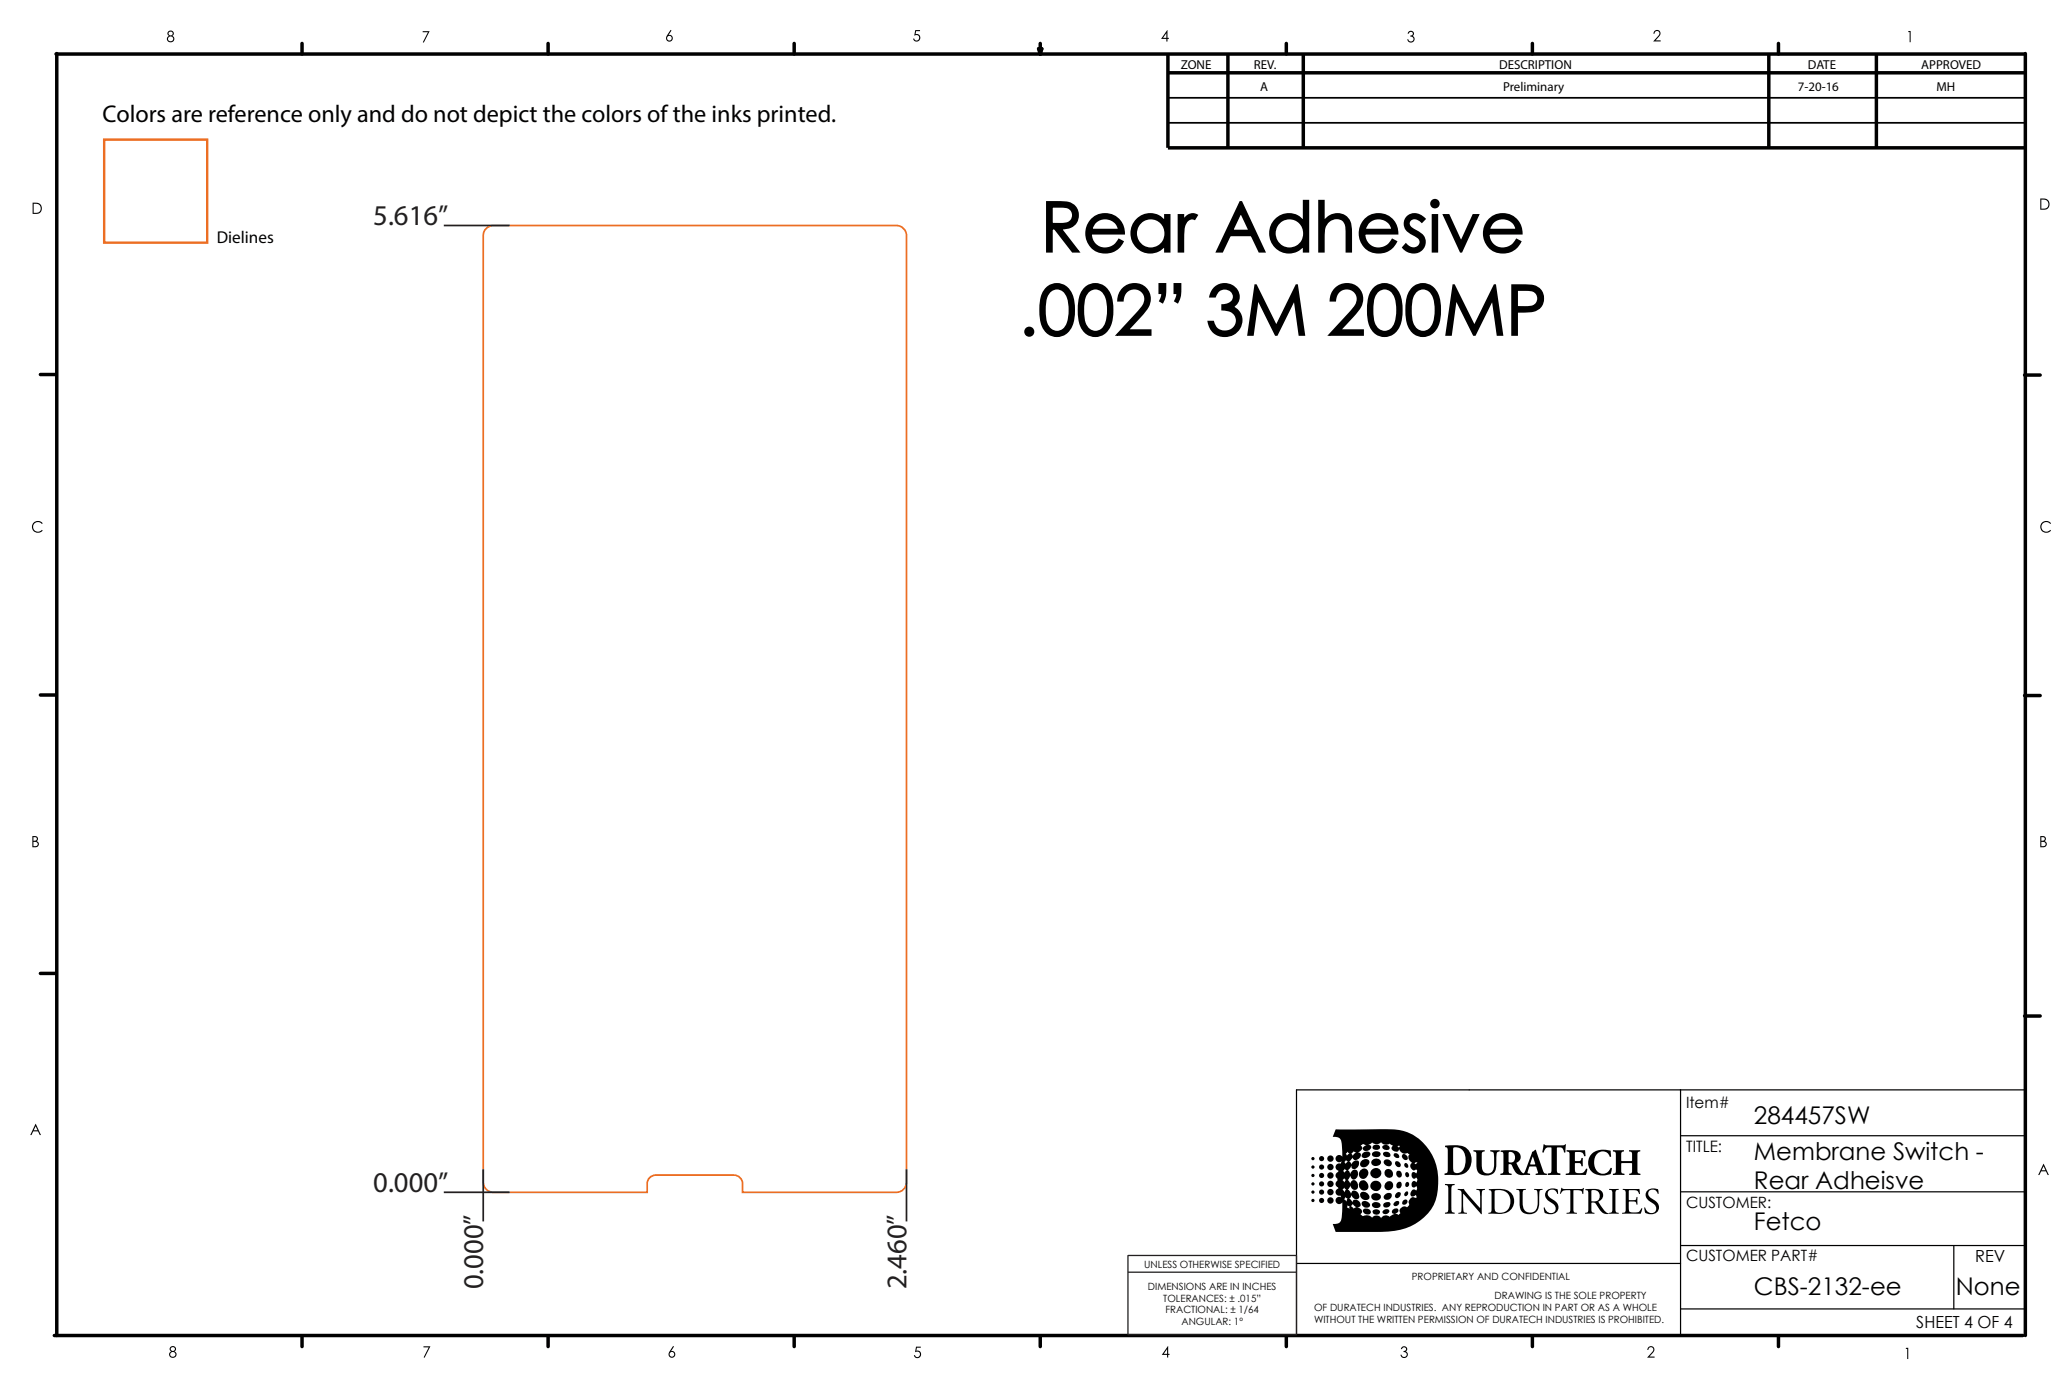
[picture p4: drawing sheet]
<svg xmlns="http://www.w3.org/2000/svg" width="305mm" height="203mm" viewBox="0 0 305 203" stroke-linecap="round" stroke-linejoin="round" font-family="sans-serif">
<!-- layer: Print -->
<path d="M248.1 175.8h50.9M248.1 167.6h50.9M248.1 160.8v36.2M299 160.8h-107.6v36.1M191.4 186.4h56.7M248.1 183.8h50.9M248.1 193.1h50.9M288.4 183.8v9.3" fill="none" stroke="#000" stroke-width=".18"/>
<g fill="#000">
<path d="M62.4 4.6h1l-.8 1.7-.2-.1 .8-1.4h-.8zM135.1 4.4h.7v.2h-.6v.4a.54 .54 0 0 1 .6 .4 .54 .54 0 0 1-.3 .7 .54 .54 0 0 1-.7-.4h.2a.41 .41 0 0 0 .5 .2 .41 .41 0 0 0 .2-.5 .41 .41 0 0 0-.5-.2l-.2 .1zM208 4.7a.43 .43 0 0 1 .6 0 .43 .43 0 0 1-.1 .6 .53 .53 0 0 1 .1 .9 .53 .53 0 0 1-.9-.4h.2a.38 .38 0 0 0 .4 .3 .38 .38 0 0 0 .4-.4 .38 .38 0 0 0-.5-.3v-.2a.3 .3 0 0 0 .4-.2 .3 .3 0 0 0-.3-.3 .3 .3 0 0 0-.3 .3h-.2zM244.3 4.6a.55 .55 0 0 1 .8 .1 .55 .55 0 0 1-.3 .8l-.4 .5h.8v.1h-1.1l.6-.7a.43 .43 0 0 0 .3-.5 .43 .43 0 0 0-.5-.3l-.3 .4h-.1zM281.8 4.6h.3v1.6h-.2v-1.5h-.2zM5 77.1a.91 .91 0 0 1 1.3 .1l-.1 .1a.72 .72 0 0 0-1.1-.1 .72 .72 0 0 0 0 1.1 .72 .72 0 0 0 1.1-.1l.1 .1a.89 .89 0 0 1-1.3 .1 .89 .89 0 0 1 0-1.3zM301.4 77.1a.91 .91 0 0 1 1.4 .1l-.1 .1a.72 .72 0 0 0-1.1-.1 .72 .72 0 0 0 0 1.1 .72 .72 0 0 0 1.1-.1l.1 .1a.89 .89 0 0 1-1.3 .1 .89 .89 0 0 1-.1-1.3zM200.9 174.2a.79 .79 0 0 1 1 .4 .79 .79 0 0 1-.3 1 .81 .81 0 0 1-.9-.4 .81 .81 0 0 1 .2-1zM200.9 176a.81 .81 0 0 1 .9 0 .81 .81 0 0 1 .3 .8 .77 .77 0 0 1-.9 .1 .77 .77 0 0 1-.3-.9zM201.3 178.4a.69 .69 0 0 1 1.1 .5 .65 .65 0 0 1-.7 .2 .65 .65 0 0 1-.5-.5zM200.8 172.7a.69 .69 0 0 1 1-.1 .69 .69 0 0 1 0 1 .68 .68 0 0 1-1 .1 .68 .68 0 0 1 0-1zM201.1 177.3a.71 .71 0 0 1 .8 0 .71 .71 0 0 1 .3 .7 .67 .67 0 0 1-.8 .1 .67 .67 0 0 1-.3-.8z"/>
<path d="M201 171.3a.63 .63 0 0 1 .7-.3 .63 .63 0 0 1 .5 .6 .77 .77 0 0 1-.6 .6 .77 .77 0 0 1-.8-.3v-.4zM201.3 170a.6 .6 0 0 1 1 .3 .81 .81 0 0 1-1.2 .4l-.1-.3zM202.5 176.2a.78 .78 0 0 1 1.4 .4 .73 .73 0 0 1-.8 .5 .73 .73 0 0 1-.7-.7zM202.7 170a.66 .66 0 0 1 1.1 .3 .72 .72 0 0 1-1.3 0zM202.7 171.1a.67 .67 0 0 1 .8-.2 .67 .67 0 0 1 .3 .8 .83 .83 0 0 1-1.4-.1v-.2zM202.7 178.5h.2a.49 .49 0 0 1 .6 0 .49 .49 0 0 1 .1 .6 .56 .56 0 0 1-.6 .1 .56 .56 0 0 1-.4-.5zM202.8 169a.6 .6 0 0 1 .9 .2 .58 .58 0 0 1-.5 .4 .58 .58 0 0 1-.6-.4zM202.5 172.6a.8 .8 0 0 1 1.1-.2 .8 .8 0 0 1 .2 1.2 .8 .8 0 0 1-1.2 .1 .69 .69 0 0 1-.1-1.1zM202.7 177.4a.7 .7 0 0 1 1.1 .5 .73 .73 0 0 1-1.3 0l.1-.3zM204.3 170a.6 .6 0 0 1 .7 0 .6 .6 0 0 1 .3 .6 .66 .66 0 0 1-1.1-.4zM204.4 171.2a.68 .68 0 0 1 .7-.1 .68 .68 0 0 1 .4 .7 .62 .62 0 0 1-.8 .2 .62 .62 0 0 1-.3-.8zM204.6 172.6a.68 .68 0 0 1 .9 .2 .68 .68 0 0 1-.2 .9 .71 .71 0 0 1-.8-.3 .71 .71 0 0 1 .1-.8z"/>
<path d="M204.1 178.7a.51 .51 0 0 1 .6-.3 .51 .51 0 0 1 .4 .4 .57 .57 0 0 1-1 0zM204.1 169.1a.56 .56 0 0 1 .7-.2 .56 .56 0 0 1 .3 .6 .59 .59 0 0 1-.7 .2 .59 .59 0 0 1-.3-.6zM204.2 177.6a.76 .76 0 0 1 1-.1 .55 .55 0 0 1-.3 .6 .55 .55 0 0 1-.7-.2zM204.5 176.2a.55 .55 0 0 1 .5-.2 .55 .55 0 0 1 .5 .4 .64 .64 0 0 1-.5 .6 .64 .64 0 0 1-.7-.3zM204.5 174.6a.66 .66 0 0 1 1.2 .1 .66 .66 0 0 1-.7 .9 .61 .61 0 0 1-.6-.4 .61 .61 0 0 1 .1-.6zM206.1 171.3a.53 .53 0 0 1 .6 .3 .53 .53 0 0 1-.1 .6 .54 .54 0 0 1-.5-.3 .54 .54 0 0 1 0-.6zM205.9 170.2a.48 .48 0 0 1 .5 .1 .48 .48 0 0 1 .1 .5 .47 .47 0 0 1-.6-.1 .47 .47 0 0 1 0-.5zM206.1 176l.3-.1h.3a.53 .53 0 0 1-.1 .6 .53 .53 0 0 1-.6 .2v-.4zM205.8 177.4a.46 .46 0 0 1 .8-.1 .49 .49 0 0 1-.3 .6 .49 .49 0 0 1-.6-.1zM206.4 174.4l.2-.1a.48 .48 0 0 1 .3 .7 .48 .48 0 0 1-.7 .2l-.1-.3zM206.2 172.8a.48 .48 0 0 1 .7 .3 .48 .48 0 0 1-.4 .6 .63 .63 0 0 1-.3-.9zM207.4 171.7l.2-.1a.5 .5 0 0 1 .3 .6l-.2 .1-.3-.2-.1-.2z"/>
<path d="M207.6 172.9l.2 .1 .2 .4v.2l-.3 .1a.45 .45 0 0 1-.1-.8zM207 170.4a.53 .53 0 0 1 .7 .1 .53 .53 0 0 1 0 .6 .55 .55 0 0 1-.6-.1 .55 .55 0 0 1-.1-.6zM207.2 177.1l.2-.1a.37 .37 0 0 1 .4 .3 .37 .37 0 0 1-.4 .4h-.3l-.1-.1zM207.5 174.5l.2-.1a.35 .35 0 0 1 .3 .4 .35 .35 0 0 1-.5 .2zM207.5 175.9l.3-.1a.37 .37 0 0 1 0 .5 .37 .37 0 0 1-.5 .1zM213.3 174.7h1.4l.1 .1-.5 .2v.7v2.8v.2l.4 .2v.2l-1.4-.1 .5-.3v-.7v-2.7v-.3l-.1-.1-.4-.1zM217.6 169.7h1.6v.2l-.4 .1-.1 .5a4 4 0 0 0 .3 2.3 .9 .9 0 0 0 1 .3 .9 .9 0 0 0 .5-.9l.1-1.7a.47 .47 0 0 0-.6-.6v-.2h1.4v.2a.46 .46 0 0 0-.5 .6v1.2a1.52 1.52 0 0 1-1 1.7 1.52 1.52 0 0 1-1.8-.8l-.2-2.5v-.1l-.4-.1zM215.2 175.4h.9l2.4 2.8v-1.7a1.07 1.07 0 0 0-.2-.9l-.4-.1h1.3l-.4 .2v.2v3.2h-.1l-2.7-3v2.5a.38 .38 0 0 0 .5 .3v.2l-1.2-.1 .4-.2v-.2l.1-2.5a.68 .68 0 0 0-.6-.6zM223.9 175.4h1.3v.1l-.3 .1-.1 .6a3.1 3.1 0 0 0 .3 2.4 1.16 1.16 0 0 0 1.4 .1 1.16 1.16 0 0 0 .5-1.3v-1.5a.48 .48 0 0 0-.5-.4h1.2l-.4 .2-.1 1.7a1.49 1.49 0 0 1-1 1.7 1.49 1.49 0 0 1-1.8-.8l-.1-2.5-.1-.2-.3-.1zM228.3 175.7a1.71 1.71 0 0 1 1.6-.3l.1 .7a.78 .78 0 0 0-.7-.6 .78 .78 0 0 0-.8 .4 .78 .78 0 0 0 .4 .9 1.44 1.44 0 0 1 1.1 1.7 1.36 1.36 0 0 1-2 .4v-.8a.93 .93 0 0 0 .6 .8 .93 .93 0 0 0 1-.3 .83 .83 0 0 0-.4-1 1.74 1.74 0 0 1-1.1-1.3zM227.9 168.8l.3 .2h2.3l.6-.2v1.2h-.2a.71 .71 0 0 0-1-.7l-.1 3.5 .1 .2 .4 .1v.3h-1.8v-.3l.4-.1 .1-.2v-3.5a.8 .8 0 0 0-1.1 .7h-.2zM230.5 175.2l.6 .2h2.4l.3-.1-.1 .8h-.1v-.1a.53 .53 0 0 0-.8-.4h-.5v.2v2.9l.1 .2 .4 .1-1.5 .1v-.2h.4l.1-.2v-2.9v-.2h-.1a1.06 1.06 0 0 0-1.3 .5z"/>
<path d="M231.3 169.7h2.7l.1 .8-.1 .1-.5-.6h-1v1.3h.7l.3-.4h.2v1.1h-.2a.38 .38 0 0 0-.5-.4h-.5v1a.36 .36 0 0 0 .3 .5 1.03 1.03 0 0 0 1.3-.7l.2 .1-.2 .9h-2.9v-.2l.4-.1 .1-.6v-2.4l-.1-.1-.3-.1zM235.1 170.1a3.2 3.2 0 0 1 2.7-.3v.8l-.2 .1a1.15 1.15 0 0 0-1.2-.8 1.15 1.15 0 0 0-1 1 1.63 1.63 0 0 0 1.2 2.3 1.19 1.19 0 0 0 1.2-.9l.2 .1a.8 .8 0 0 1-.8 1 2.05 2.05 0 0 1-2.7-2.3l.1-.4zM237.6 175.4l1.4 .1-.5 .2v.6v2.3l.1 .2 .4 .1-.1 .2-1.4-.1 .4-.2 .1-.6v-2.3v-.2l-.4-.2zM238.1 169.7h1.6v.2l-.3 .1-.1 .1v1l.1 .2h.2h1.3v-1.2l-.1-.1-.3-.1v-.2h1.6v.2l-.3 .1-.1 .1v2.4l.1 .6 .3 .1v.2h-1.6v-.2l.3-.1 .1-.2v-1.1v-.2h-.2h-1.3l-.1 1.3 .1 .2 .4 .1v.2h-1.7v-.2l.3-.1 .1-.6v-2.4l-.1-.1-.3-.1zM239.6 175.4h2.4l.1 .7h-.1a.74 .74 0 0 0-1-.5h-.5l-.1 1.3 .1 .1 .1 .1 .8-.1 .2-.4h.1v1.1h-.1l-.1-.3-.3-.1a.61 .61 0 0 0-.8 .1l.1 1a.36 .36 0 0 0 .3 .5h.8a.99 .99 0 0 0 .8-.6l-.2 .8h-2.7v-.2h.4l.1-.7v-2.4l-.1-.2-.3-.1zM243.1 175.7a1.71 1.71 0 0 1 1.7-.3v.7a.78 .78 0 0 0-.7-.6 .78 .78 0 0 0-.8 .4 .78 .78 0 0 0 .5 .9 1.44 1.44 0 0 1 1.1 1.7 1.36 1.36 0 0 1-2 .4l-.1-.8a.93 .93 0 0 0 .7 .8 .93 .93 0 0 0 1-.3 .83 .83 0 0 0-.5-1 1.73 1.73 0 0 1-1.1-1.3zM62.5 198.6h1l-.8 1.7h-.2l.8-1.5h-.8zM135.2 198.7h.7v.1h-.5l-.1 .5a.54 .54 0 0 1 .7 .3 .54 .54 0 0 1-.4 .7 .54 .54 0 0 1-.7-.4h.2a.41 .41 0 0 0 .5 .3 .41 .41 0 0 0 .2-.6 .41 .41 0 0 0-.5-.2l-.2 .1zM207 198.7a.43 .43 0 0 1 .6 0 .43 .43 0 0 1-.1 .7 .53 .53 0 0 1 .1 .9 .53 .53 0 0 1-.9-.4h.2a.38 .38 0 0 0 .4 .3 .38 .38 0 0 0 .4-.4 .38 .38 0 0 0-.5-.3v-.2a.3 .3 0 0 0 .4-.2 .3 .3 0 0 0-.3-.4 .3 .3 0 0 0-.3 .3h-.2zM243.3 198.8a.55 .55 0 0 1 .9 .1 .55 .55 0 0 1-.3 .8l-.4 .4h.8v.2h-1.2l.7-.7a.43 .43 0 0 0 .3-.5 .43 .43 0 0 0-.5-.3l-.3 .4h-.1zM281.4 198.8h.3v1.7h-.1v-1.5h-.3z"/>
<path d="M24.9 5a.3 .3 0 0 0 .6 0 .3 .3 0 0 0-.6 0zM24.8 5.7a.4 .4 0 0 0 .8 0 .4 .4 0 0 0-.8 0zM24.9 4.6a.44 .44 0 0 1 .6 0 .44 .44 0 0 1-.1 .7 .51 .51 0 0 1 .2 .8 .51 .51 0 0 1-.8 0 .51 .51 0 0 1 .2-.8l-.3-.3z"/>
<path d="M98.5 5.6a.35 .35 0 0 0 .7 0 .35 .35 0 0 0-.7 0zM99 4.4l.1 .1-.4 .7a.51 .51 0 0 1 .6 .6 .51 .51 0 0 1-.8 .3 .51 .51 0 0 1-.1-.8z"/>
<path d="M172.2 4.9l-.5 .7h.5zM172.3 4.4v1.2h.2v.1h-.2v.4h-.1v-.4h-.8z"/>
<path d="M5 30.1v1.3a.73 .73 0 0 0 .9-.3 .73 .73 0 0 0-.1-.9zM4.8 29.9a1.02 1.02 0 0 1 1.4 .7 .79 .79 0 0 1-.9 1h-.5z"/>
<path d="M301.4 29.4v1.4a.73 .73 0 0 0 .9-.3 .73 .73 0 0 0-.1-.9zM301.2 29.3a1.02 1.02 0 0 1 1.3 .7 .79 .79 0 0 1-.8 .9h-.5z"/>
<path d="M4.9 124.2v.6a.39 .39 0 0 0 .5 0 .39 .39 0 0 0 .1-.5zM4.9 123.5v.5a.31 .31 0 0 0 .5 0 .31 .31 0 0 0-.1-.5zM4.8 123.3h.3a.41 .41 0 0 1 .5 .3 .41 .41 0 0 1-.2 .5 .46 .46 0 0 1 .3 .5 .46 .46 0 0 1-.5 .4h-.4z"/>
<path d="M301.4 124.2v.6a.39 .39 0 0 0 .4 0 .39 .39 0 0 0 .1-.5zM301.4 123.5v.5a.31 .31 0 0 0 .4 0 .31 .31 0 0 0-.1-.5zM301.2 123.3h.3a.41 .41 0 0 1 .5 .3 .41 .41 0 0 1-.2 .5 .46 .46 0 0 1 .4 .5 .46 .46 0 0 1-.6 .4h-.4z"/>
<path d="M5.3 166.2l-.3 .6h.5zM5.2 165.8l.8 1.7h-.1l-.3-.6h-.7l-.3 .6h-.1z"/>
<path d="M208.8 171.6a.28 .28 0 0 1 .5-.1l-.3 .3zM200.9 169l.3-.2 .5 .1a.51 .51 0 0 0-.4 .8 .71 .71 0 0 0 1.1-.6l-.4-.2 .6-.4a.9 .9 0 0 0 1.3 0 .93 .93 0 0 0 1.3 .2l.4 .3a.41 .41 0 0 0-.1 .7 .64 .64 0 0 0 1 0v-.2a.86 .86 0 0 0 1.3 .6l.2 .2v.1a.83 .83 0 0 0 .5 1.2 .58 .58 0 0 0-.2 .7 .58 .58 0 0 0 .8 .2l.1 .2-.1 .4-.5-.2a.54 .54 0 0 0-.2 .6 .54 .54 0 0 0 .4 .4l.2-.2a.41 .41 0 0 1 .1 .8l-.1-.2a.44 .44 0 0 0-.6 .4 .44 .44 0 0 0 .5 .5l.2-.2a.49 .49 0 0 1 0 .7l-.2-.2a.59 .59 0 0 0-.6 .3 .59 .59 0 0 0 .1 .7h.2l.4-.2 .1 .3-.1 .1a.74 .74 0 0 0-.9 .2 .74 .74 0 0 0-.1 .9l-.3 .3a.65 .65 0 0 0-.8 .1 .65 .65 0 0 0-.2 .8l-.3 .3-.1-.2h-.4l.2-.1a.4 .4 0 0 0 .3-.3 .4 .4 0 0 0-.1-.4 .58 .58 0 0 0-.8 .6l.4 .2-.8 .4a.79 .79 0 0 0-1.2 .2 .77 .77 0 0 0-1.3 0 1.22 1.22 0 0 0-1.5-.3l-.3-.3 .2-.2a.63 .63 0 0 0-.6-.8l.4-.1a.68 .68 0 0 0-.2-.9 .68 .68 0 0 0-.9 .1v.2l-.6-.6 .3-.2 .1-.3a.67 .67 0 0 0 .4 .6 .67 .67 0 0 0 .7-.2 .78 .78 0 0 0-.2-.8 .78 .78 0 0 0-.8-.1l-.2 .3-.2-.5-.2-.1 .1-.2 .2-.4a.62 .62 0 0 0 .8 .6 .62 .62 0 0 0 .3-1 .54 .54 0 0 0-.6-.4 .54 .54 0 0 0-.5 .5l-.3-.5 .3-.6a.57 .57 0 0 0 .7 .5 .78 .78 0 0 0 .5-.7 .78 .78 0 0 0-.4-.7 .77 .77 0 0 0-.8 .6l-.1-.4-.2-.1 .3-.3 .2-.4a.41 .41 0 0 0 .5 .5 .82 .82 0 0 0 .5-1.2 .75 .75 0 0 0-1 .5l-.3-.4 .5-.6 .1 .2a.71 .71 0 0 0 .8-.1 .71 .71 0 0 0 .2-.8l-.3-.1a.68 .68 0 0 0 .5-.9zM198.4 173.8l.3 .3-.2 .3-.3-.3zM198.6 176.6l.4 .2-.2 .5-.4-.4zM198.9 177.8l.4 .2-.1 .3-.4-.2zM198.5 175.2l.3 .3-.3 .4-.3-.4zM199.7 177.6l.3 .3 .3 .2-.5 .2-.3-.4zM198.5 172.4l.3 .3-.3 .3-.2-.2zM198.7 171.1l.3 .3-.4 .3-.1-.2zM199 169.9l.2 .3-.4 .3-.1-.3zM199.8 169.8l.5 .2-.3 .1-.3 .4-.2-.3zM206.3 169.1l.3-.1v.1l-.1 .3zM197.2 166.6l-.5 1.1a.99 .99 0 0 1 1.4 1l.1 2a.54 .54 0 0 0-.8-.2 .54 .54 0 0 0-.1 .8 .54 .54 0 0 0 .8 0l-.2 .4a.54 .54 0 0 0-.7 .3 .54 .54 0 0 0 .4 .7l-.1 .2a.53 .53 0 0 0-.3 .5 .53 .53 0 0 0 .2 .5v.2a.65 .65 0 0 0 .2 1.2v.1a.54 .54 0 0 0-.4 .6 .54 .54 0 0 0 .7 .4l.1 .3a.54 .54 0 0 0-.8 .1 .54 .54 0 0 0 .2 .8 .54 .54 0 0 0 .8-.2l-.1 2a1.06 1.06 0 0 1-1.4 1.2l.5 1.2h6.1a9.2 9.2 0 0 0 7.2-2.5 6.4 6.4 0 0 0 1.8-5.2 7.3 7.3 0 0 0-6-7.4z"/>
<path d="M214.6 169.3l-.1 2.8a.75 .75 0 0 0 .4 1 1.32 1.32 0 0 0 1.4-1.5 1.89 1.89 0 0 0-1-2.3h-.5zM213.4 169a6.7 6.7 0 0 1 2.7 .2 2.28 2.28 0 0 1 1 2.9 2.28 2.28 0 0 1-2.7 1.2l-1.1 .1-.1-.2 .1-.1 .3-.1 .1-.6v-2.7l-.1-.4-.2-.1z"/>
<path d="M220.7 175.7l-.1 2.4a.65 .65 0 0 0 .8 .8 1.68 1.68 0 0 0 1.5-1 1.68 1.68 0 0 0-.2-1.7 1.98 1.98 0 0 0-2-.5zM219.8 175.4h.4a4.7 4.7 0 0 1 2.6 .4 1.88 1.88 0 0 1 .6 2.2 1.88 1.88 0 0 1-2.1 1.1l-1.6-.1 .4-.2 .1-.6v-2.4l-.1-.1-.3-.1z"/>
<path d="M222.8 170a.78 .78 0 0 1 .9 .7 .78 .78 0 0 1-.9 .8l-.1-.2zM221.6 169.7v.2l.3 .1v.2v2.3v.6l-.4 .1v.2h1.6v-.2l-.3-.1-.1-.2v-1l.2-.2a.91 .91 0 0 1 .6 .8 1.41 1.41 0 0 0 1.7 .8l.7 .1v-.2l-.4-.2 .2-.8 .2-.1h.8l.1 .1 .3 .8-.4 .2v.2h1.6v-.2a.53 .53 0 0 1-.5-.6l-1-2.9-.2-.1-.4 .3-1 2.7-.3 .5a2.89 2.89 0 0 1-1-1.6 .93 .93 0 0 0 .6-1 .93 .93 0 0 0-.9-.8zM226.3 170.6l.3 1.2h-.7z"/>
<path d="M234.9 175.6v1.6a.87 .87 0 0 0 1.3-.8 .87 .87 0 0 0-1.3-.8zM234.1 175.4h1.2a1.05 1.05 0 0 1 1.3 1.3l-.2 .3-.4 .3a3.8 3.8 0 0 0 1.5 1.8h-.1a1.38 1.38 0 0 1-1.4-.9l-.5-.7-.5-.1-.1 1.3 .1 .1 .4 .1v.2h-1.4v-.2l.4-.1 .1-.6v-2.3l-.1-.2-.3-.1z"/>
<path d="M301.7 172.1l-.3 .6h.6zM301.7 171.7l.8 1.7h-.2l-.3-.6h-.7l-.2 .6h-.2z"/>
<path d="M25.2 199a.3 .3 0 0 0 .6 0 .3 .3 0 0 0-.6 0zM25.1 199.8a.4 .4 0 0 0 .8 0 .4 .4 0 0 0-.8 0zM25.2 198.7a.44 .44 0 0 1 .6 0 .44 .44 0 0 1 0 .7 .51 .51 0 0 1 .1 .7 .51 .51 0 0 1-.8 0 .51 .51 0 0 1 .2-.7l-.2-.3z"/>
<path d="M98.8 199.8a.35 .35 0 0 0 .7 0 .35 .35 0 0 0-.7 0zM99.4 198.6l.1 .1-.4 .6a.51 .51 0 0 1 .5 .6 .51 .51 0 0 1-.7 .4 .51 .51 0 0 1-.1-.8z"/>
<path d="M172.3 199l-.5 .7h.5zM172.4 198.6l.1 1.1h.2v.2h-.2v.4h-.2v-.4h-.8z"/>
<circle cx="193.8" cy="173.4" r=".24"/>
<circle cx="193.8" cy="175.9" r=".24"/>
<circle cx="193.8" cy="172.2" r=".24"/>
<circle cx="193.8" cy="177.1" r=".24"/>
<circle cx="193.8" cy="174.7" r=".24"/>
<circle cx="193.8" cy="170.9" r=".24"/>
<circle cx="195.1" cy="173.4" r=".38"/>
<circle cx="195.1" cy="172.2" r=".38"/>
<circle cx="195.1" cy="174.7" r=".38"/>
<circle cx="195.1" cy="170.9" r=".38"/>
<circle cx="195.1" cy="177.1" r=".38"/>
<circle cx="195.1" cy="175.9" r=".38"/>
<circle cx="196.4" cy="175.9" r=".47"/>
<circle cx="196.4" cy="174.7" r=".47"/>
<circle cx="196.4" cy="172.2" r=".47"/>
<circle cx="196.4" cy="170.9" r=".47"/>
<circle cx="196.4" cy="173.4" r=".47"/>
<circle cx="196.4" cy="177.1" r=".47"/>
<circle cx="203.1" cy="175" r=".79"/>
</g>
<g fill="none" stroke="#000" stroke-width=".51">
<path d="M8.3 8h290.6M8.4 7.9v189.1M44.6 6.4v1.6M80.9 6.4v1.6M117.2 6.4v1.6M153.3 7.2h.5l-.2 .8zM153.4 7.2l.2 .8M153.6 6.4v1.6M153.7 7.2l-.1 .8M172.4 10.7h126.6M172.4 8v13.8h126.6M181.3 8v13.8"/>
<path d="M189.9 6.4v1.6M192.4 8v13.8M226.2 6.4v1.6M261.1 8v13.8M262.5 6.4v1.6M277 8v13.8M299 7.9v189.1M6 55.3h2.3M298.9 55.3h2.3M6 102.5h2.3M298.9 102.6h2.3M6 143.6h2.3"/>
<path d="M298.9 149.9h2.3M8 197h290.6M44.6 197.1v1.6M80.9 197.1v1.6M117.2 197.1v1.6M153.6 197.1v1.6M189.9 197.1v1.6M226.2 197.1v1.6M262.5 197.1v1.6"/>
</g>
<path d="M172.4 14.4h126.6M172.4 18.1h126.6" fill="none" stroke="#000" stroke-width=".26"/>
<path d="M166.5 187.7h24.9M166.5 185.2h24.9v11.7h-24.9z" fill="none" stroke="#231f20" stroke-width=".19"/>
<path d="M15.4 20.6h15.2v15.2h-15.2z" fill="none" stroke="#ec6e23" stroke-width=".35"/>
<g fill="none" stroke="#000" stroke-width=".25">
<path d="M154.6 29.8h2a2.12 2.12 0 0 1 2.5 1.6 1.94 1.94 0 0 1-2.1 2.3h-.4l2.7 3.4h-1l-2.6-3.4h-.4v3.4h-.7zM155.3 30.5h1.3a1.47 1.47 0 0 1 1.8 1 1.29 1.29 0 0 1-1.5 1.5h-1.6zM161.3 32.2a2.8 2.8 0 0 1 3.1-.4 2.8 2.8 0 0 1 1.6 2.7h-4.9a2.15 2.15 0 0 0 1.7 2.1 2.15 2.15 0 0 0 2.4-1.3l.6 .3a2.88 2.88 0 0 1-4.4 1.1 2.88 2.88 0 0 1-.1-4.5zM161.8 32.7a2.09 2.09 0 0 1 3.4 1.2h-4.1l.3-.7zM167.8 32.4a2.68 2.68 0 0 1 4.2 .3v-1h.7v5.4h-.7v-.9a2.82 2.82 0 0 1-4.1 .3 2.82 2.82 0 0 1-.1-4.1zM174 31.7h.7v.8a1.49 1.49 0 0 1 2-.7l-.3 .5a1.28 1.28 0 0 0-1.6 1.3l-.1 3.5h-.7zM183.1 29.8h.2l3.4 7.3h-.8l-1.2-2.4h-3.1l-1.2 2.4h-.8zM183.2 31.4l1.2 2.6h-2.5zM188.3 32.4a2.68 2.68 0 0 1 4.2 .3v-3.1h.6v7.5h-.6v-.9a2.82 2.82 0 0 1-4.2 .3 2.82 2.82 0 0 1 0-4.1zM194.7 29.6h.7v3.1a2.15 2.15 0 0 1 2.1-1.1 2.15 2.15 0 0 1 1.8 1.4l.2 .8v3.3h-.7v-2.6a2.13 2.13 0 0 0-.8-2.2 1.99 1.99 0 0 0-2.6 2.4v2.4h-.7zM201.7 32.2a2.8 2.8 0 0 1 3-.4 2.8 2.8 0 0 1 1.6 2.7h-4.9a2.15 2.15 0 0 0 1.7 2.1 2.15 2.15 0 0 0 2.4-1.3l.6 .3a2.88 2.88 0 0 1-4.3 1.1 2.88 2.88 0 0 1-.1-4.5zM202.1 32.7a2.09 2.09 0 0 1 3.4 1.2h-4l.3-.7z"/>
<path d="M207.8 32a1.78 1.78 0 0 1 2.6 .3l-.5 .5a1.08 1.08 0 0 0-1.9 0 1.22 1.22 0 0 0 1 1.2 1.73 1.73 0 0 1 1.2 2.3 1.85 1.85 0 0 1-3.1 .2l.4-.5a1.19 1.19 0 0 0 2.2-.1v-.4l-.3-.4a4.7 4.7 0 0 1-1.9-1.5 1.46 1.46 0 0 1 .3-1.6zM211.5 31.7h.7v5.4h-.7zM213.1 31.7h.8l1.8 4 1.8-4h.7l-2.4 5.4h-.2zM220 32.2a2.8 2.8 0 0 1 3.1-.4 2.8 2.8 0 0 1 1.6 2.7h-4.9a2.15 2.15 0 0 0 1.7 2.1 2.15 2.15 0 0 0 2.4-1.3l.6 .3a2.88 2.88 0 0 1-4.4 1.1 2.88 2.88 0 0 1-.1-4.5zM220.5 32.7a2.09 2.09 0 0 1 3.4 1.2h-4.1l.3-.7zM154.5 42.5a2.31 2.31 0 0 1 3.9 1.4 6.6 6.6 0 0 1-.6 4.8 2.27 2.27 0 0 1-2.3 .8 2.27 2.27 0 0 1-1.7-1.9 7.6 7.6 0 0 1 .2-4.5zM154.9 43.1a1.57 1.57 0 0 1 1.7-.4 1.57 1.57 0 0 1 1 1.2 5.7 5.7 0 0 1-.4 4.5 1.62 1.62 0 0 1-1.8 .4 1.62 1.62 0 0 1-1-1.4 6.7 6.7 0 0 1 .4-4.1zM160.2 42.5a2.31 2.31 0 0 1 3.8 1.4 6.6 6.6 0 0 1-.5 4.8 2.27 2.27 0 0 1-2.4 .8 2.27 2.27 0 0 1-1.7-1.9 7.6 7.6 0 0 1 .3-4.5zM160.6 43.1a1.57 1.57 0 0 1 1.6-.4 1.57 1.57 0 0 1 1.1 1.2 5.7 5.7 0 0 1-.5 4.5 1.62 1.62 0 0 1-1.7 .4 1.62 1.62 0 0 1-1-1.4 6.7 6.7 0 0 1 .3-4.1zM165.8 42.6a2.31 2.31 0 0 1 3.3-.1 2.31 2.31 0 0 1 0 3.3l-2.6 2.9h3.4v.7h-5l3.2-3.4a2.13 2.13 0 0 0 .7-2.7 1.69 1.69 0 0 0-1.9-.6 1.69 1.69 0 0 0-1.1 1.7h-.7a2.55 2.55 0 0 1 .7-1.8zM171.1 41.9h1a4.5 4.5 0 0 1-.5 2.7l-.4-.2 .4-1.1h-.5zM173.4 41.9h.9a4.5 4.5 0 0 1-.5 2.7l-.3-.2 .3-1.1h-.4z"/>
<path d="M179.4 42.4a2.08 2.08 0 0 1 2.3-.3 2.08 2.08 0 0 1 1.2 2 1.76 1.76 0 0 1-.9 1.2 2.27 2.27 0 0 1 1.2 2.6 2.27 2.27 0 0 1-2.4 1.7 2.34 2.34 0 0 1-2.4-2.2h.7a1.74 1.74 0 0 0 1.9 1.5 1.74 1.74 0 0 0 1.5-1.9 1.84 1.84 0 0 0-2.1-1.3v-.7a1.49 1.49 0 0 0 1.7-1.2 1.39 1.39 0 0 0-1.3-1.2 1.39 1.39 0 0 0-1.4 1.2h-.8a2.48 2.48 0 0 1 .8-1.4zM185.3 42.1h.1l3 6 3-6h.1l1 7.3h-.7l-.7-5.2-2.6 5.2h-.2l-2.6-5.3-.7 5.3h-.7zM197.1 42.6a2.31 2.31 0 0 1 3.3-.1 2.31 2.31 0 0 1 .1 3.3l-2.7 2.9h3.4v.7h-5l3.2-3.4a2.13 2.13 0 0 0 .8-2.7 1.69 1.69 0 0 0-2-.6 1.69 1.69 0 0 0-1.1 1.7h-.7a2.55 2.55 0 0 1 .7-1.8zM202.8 42.5a2.31 2.31 0 0 1 3.9 1.4 6.6 6.6 0 0 1-.5 4.8 2.27 2.27 0 0 1-2.4 .8 2.27 2.27 0 0 1-1.7-1.9 7.6 7.6 0 0 1 .3-4.5zM203.3 43.1a1.57 1.57 0 0 1 1.6-.4 1.57 1.57 0 0 1 1.1 1.2 5.7 5.7 0 0 1-.5 4.5 1.62 1.62 0 0 1-1.7 .4 1.62 1.62 0 0 1-1-1.4 6.7 6.7 0 0 1 .3-4.1zM208.5 42.5a2.31 2.31 0 0 1 3.9 1.4 6.6 6.6 0 0 1-.5 4.8 2.27 2.27 0 0 1-2.4 .8 2.27 2.27 0 0 1-1.7-1.9 7.6 7.6 0 0 1 .3-4.5zM209 43.1a1.57 1.57 0 0 1 1.6-.4 1.57 1.57 0 0 1 1.1 1.2 5.7 5.7 0 0 1-.5 4.5 1.62 1.62 0 0 1-1.7 .4 1.62 1.62 0 0 1-1.1-1.4 6.7 6.7 0 0 1 .4-4.1zM214.6 42.1h.1l3 6 2.9-6h.1l1.1 7.3h-.7l-.8-5.2-2.6 5.2h-.1l-2.7-5.3-.7 5.3h-.7zM223.2 42.1h2.1a2.1 2.1 0 0 1 2.5 1.6 2 2 0 0 1-2.4 2.3h-1.4v3.4h-.8zM224 42.8h1.3a1.46 1.46 0 0 1 1.7 1 1.28 1.28 0 0 1-1.4 1.5h-1.6z"/>
<circle cx="169.9" cy="34.4" r="2.18"/>
<circle cx="190.4" cy="34.4" r="2.18"/>
<circle cx="211.8" cy="30" r=".58"/>
<circle cx="151.9" cy="48.9" r=".62"/>
</g>
<path d="M71.6 33.9l.8-.6h.4h59.5a1.49 1.49 0 0 1 1.5 1.5v139.6a1.49 1.49 0 0 1-1.5 1.5h-22.7v-1.3a1.27 1.27 0 0 0-1.2-1.2h-11.6a1.27 1.27 0 0 0-1.3 1.2v1.3h-22.7a1.49 1.49 0 0 1-1.5-1.5v-139.6l.1-.5z" fill="none" stroke="#ec6e23" stroke-width=".25"/>
<path d="M65.5 33.3h9.7M65.5 175.9h9.7M71.3 172.5v7.7M133.8 172.5v7.7" fill="none" stroke="#231f20" stroke-width=".25"/>
<g font-size="10.2">
<text x="153.6" y="37.1">Rear Adhesive</text>
<text x="150.4" y="49.4">.002” 3M 200MP</text>
</g>
<g font-size="4.2" fill="#231f20">
<text x="55.1" y="33.3">5.616”</text>
<text x="55.1" y="175.9">0.000”</text>
<text x="71.3" y="190.2" transform="rotate(-90 71.3 190.2)">0.000”</text>
<text x="133.8" y="190.2" transform="rotate(-90 133.8 190.2)">2.460”</text>
</g>
<g font-size="3.6">
<text x="15.1" y="18.1">Colors are reference only and do not depict the colors of the inks printed.</text>
<text x="258.9" y="165.8">284457SW</text>
<text x="258.9" y="171.1">Membrane Switch -</text>
<text x="258.9" y="175.4">Rear Adheisve</text>
<text x="258.9" y="181.5">Fetco</text>
<text x="258.9" y="191.1">CBS-2132-ee</text>
<text x="288.7" y="191.1">None</text>
</g>
<g font-size="2.5">
<text x="32" y="35.8">Dielines</text>
<text x="291.6" y="186.1">REV</text>
<text x="282.9" y="195.9">SHEET 4 OF 4</text>
</g>
<g font-size="2.3">
<text x="248.9" y="163.5">Item#</text>
<text x="248.9" y="170">TITLE:</text>
<text x="248.9" y="178.3">CUSTOMER:</text>
<text x="248.9" y="186.1">CUSTOMER PART#</text>
</g>
<g font-size="1.9">
<text x="174.3" y="10.2">ZONE</text>
<text x="185.1" y="10.2">REV.</text>
<text x="221.3" y="10.2">DESCRIPTION</text>
<text x="266.9" y="10.2">DATE</text>
<text x="283.6" y="10.2">APPROVED</text>
<text x="186" y="13.4">A</text>
<text x="221.9" y="13.4">Preliminary</text>
<text x="265.4" y="13.4">7-20-16</text>
<text x="285.9" y="13.4">MH</text>
</g>
<g font-size="1.5">
<text x="168.9" y="187.1">UNLESS OTHERWISE SPECIFIED</text>
<text x="169.5" y="190.3">DIMENSIONS ARE IN INCHES</text>
<text x="208.4" y="188.8">PROPRIETARY AND CONFIDENTIAL</text>
<text x="220.7" y="191.7">DRAWING IS THE SOLE PROPERTY</text>
<text x="171.7" y="192.1">TOLERANCES: ± .015”</text>
<text x="172.1" y="193.8">FRACTIONAL: ± 1/64</text>
<text x="174.4" y="195.5">ANGULAR: 1º</text>
<text x="194" y="195.2">WITHOUT THE WRITTEN PERMISSION OF DURATECH INDUSTRIES IS PROHIBITED.</text>
<text x="194" y="193.4">OF DURATECH INDUSTRIES. ANY REPRODUCTION IN PART OR AS A WHOLE</text>
</g>
</svg>
